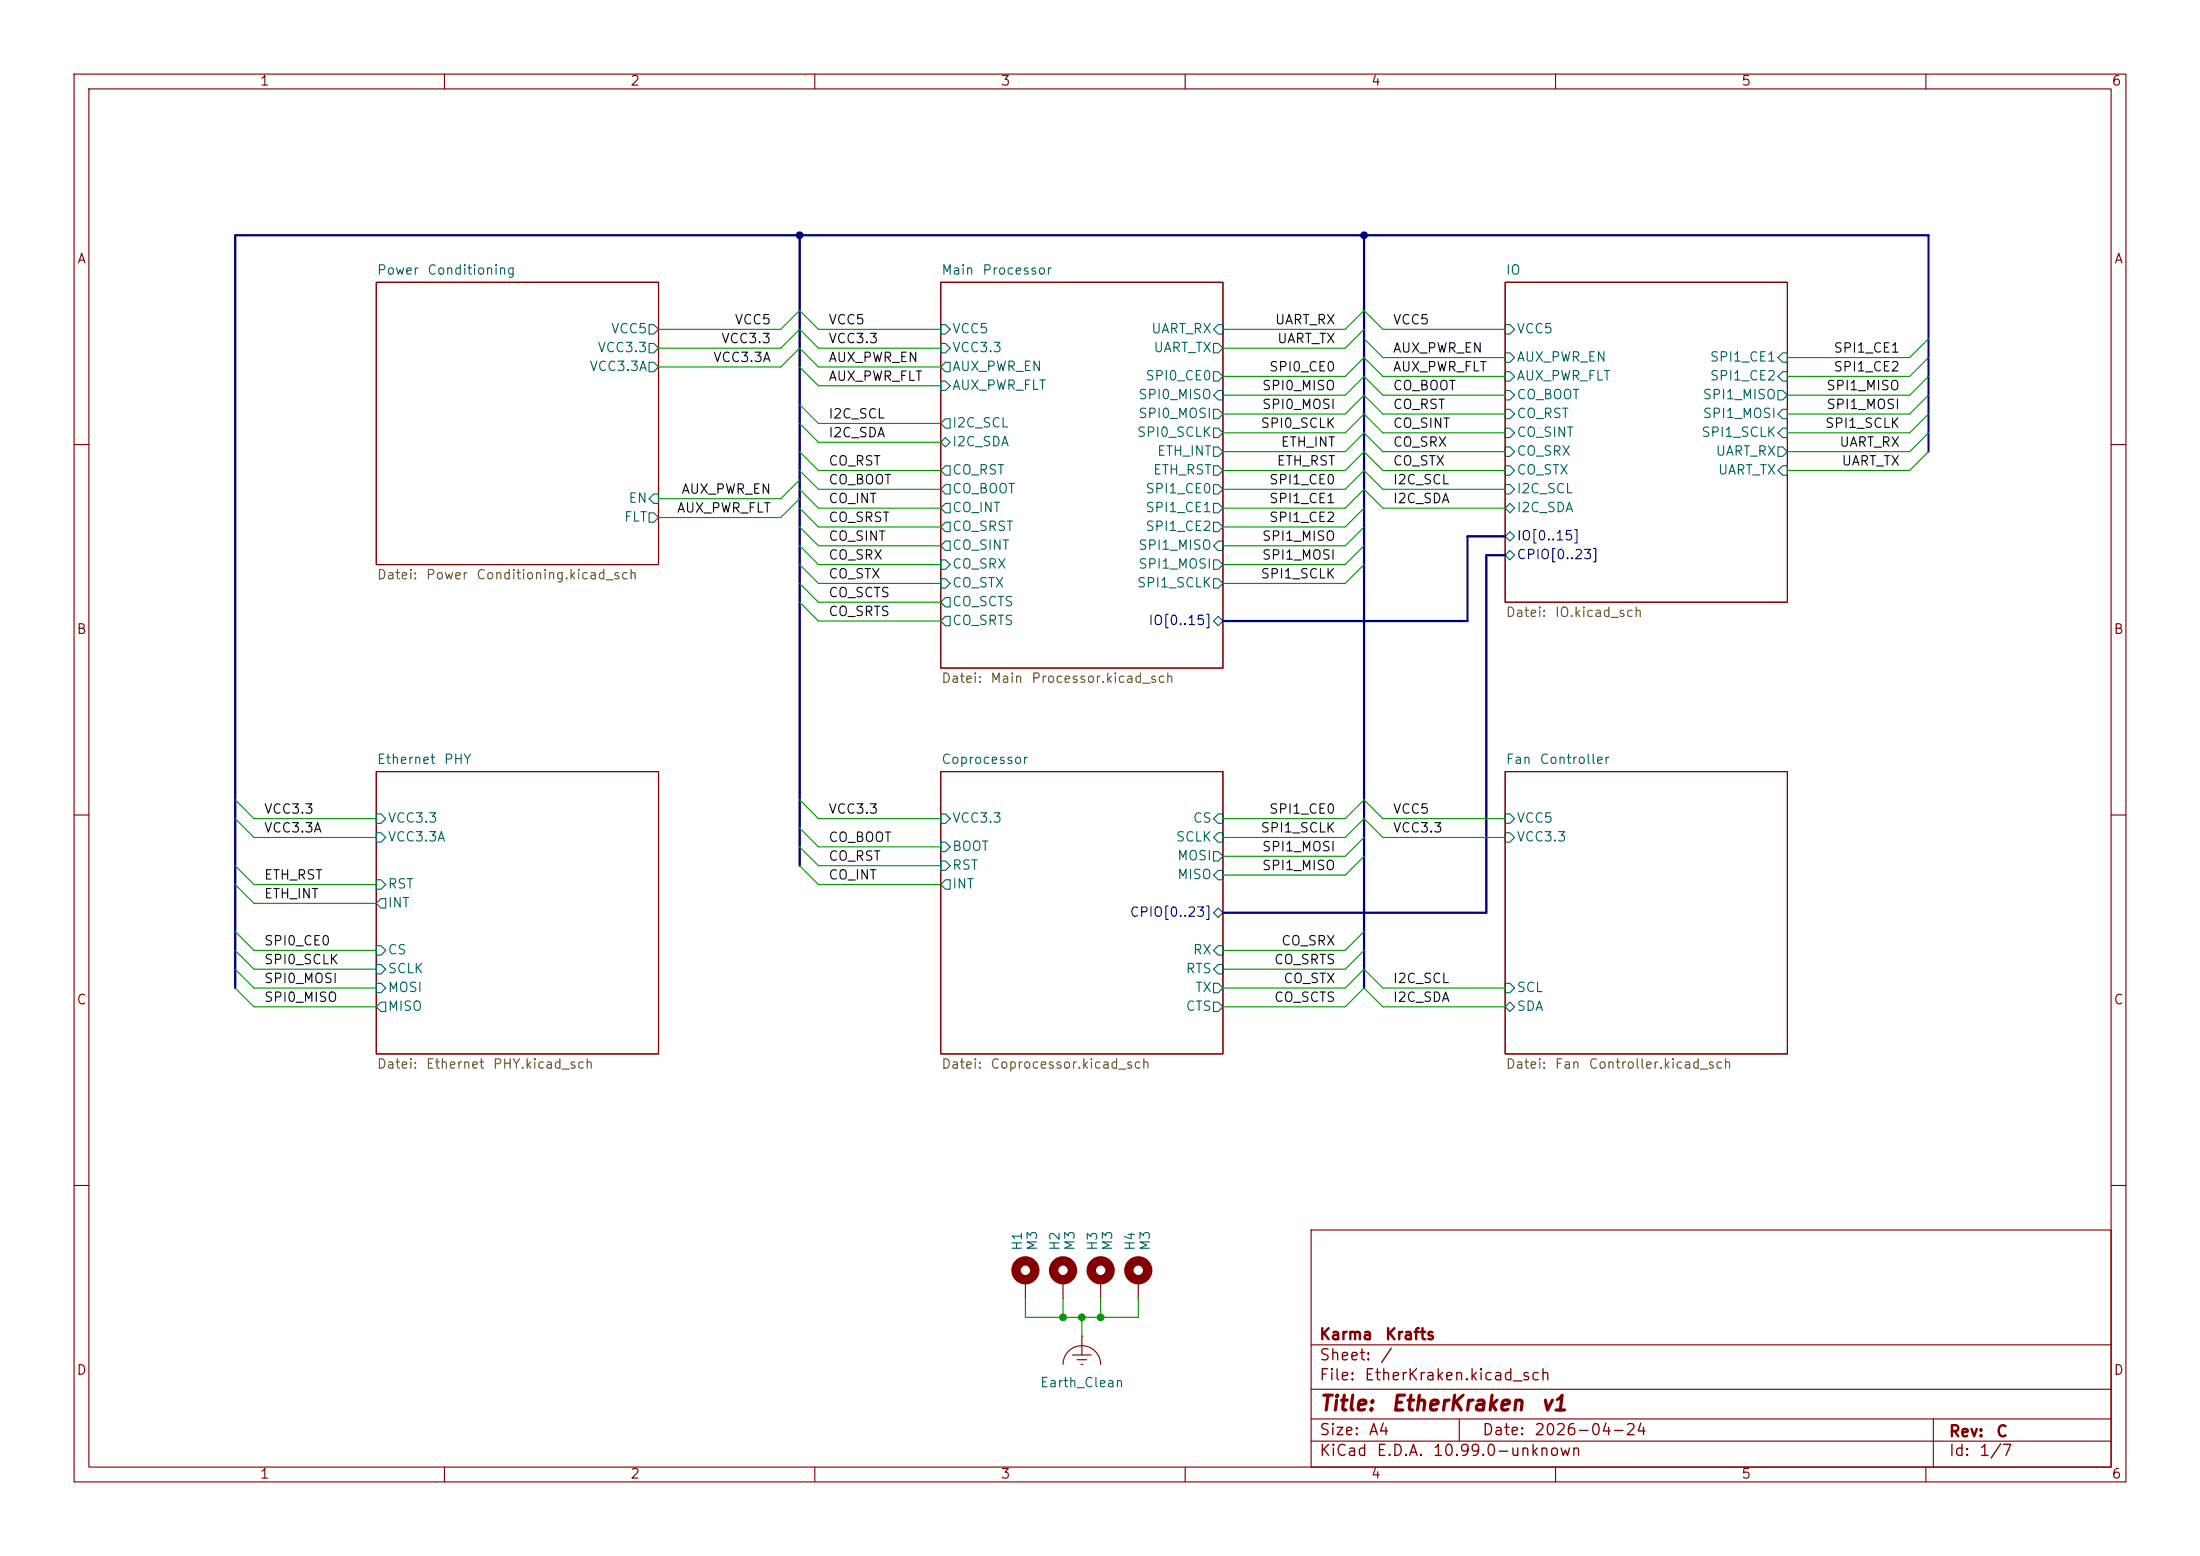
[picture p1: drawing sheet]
<svg xmlns="http://www.w3.org/2000/svg" width="297mm" height="210mm" viewBox="0 0 297 210" stroke-linecap="round" stroke-linejoin="round" font-family="sans-serif">
<g fill="none" stroke="#840000" stroke-width=".15">
<path d="M10 10h277v190h-277zM12 12h273v186h-273zM60 10v2M110 10v2M160 10v2M210 10v2M260 10v2M50.8 38.1h38.1v38.1h-38.1zM127 38.1h38.1v52.1h-38.1zM203.2 38.1h38.1v43.2h-38.1zM10 60h2M285 60h2"/>
<path d="M10 110h2M50.8 104.1h38.1v38.1h-38.1zM127 104.1h38.1v38.1h-38.1zM203.2 104.1h38.1v38.1h-38.1zM285 110h2M10 160h2M138.4 172.7v2.6M143.5 172.7v2.6M148.6 172.7v2.6M153.7 172.7v2.6M177 166h108v32h-108zM285 160h2"/>
<path d="M60 198v2M110 198v2M143.5 184.2a2.54 2.54 0 0 1 2.5-2.6 2.54 2.54 0 0 1 2.6 2.6M144.8 182.9h2.5M145.4 183.5h1.3M145.9 184.2h.3M146 180.3h.1M146 180.3v2.6M160 198v2M177 194.5h108M177 191.5h108M177 187.5h108"/>
<path d="M177 181.5h108M197 191.5v3M210 198v2M260 198v2M261 191.5v6.5"/>
</g>
<g fill="none" stroke="#006464" stroke-width=".15">
<path d="M87.6 46.4h.7l.6 .6-.6 .6h-.7zM87.6 48.9h.7l.6 .6-.6 .7h-.7zM87.6 43.8h.7l.6 .7-.6 .6h-.7zM127 46.4h.6l.7 .6-.7 .6h-.6zM127 43.8h.6l.7 .7-.7 .6h-.6zM127 51.4h.6l.7 .7-.7 .6h-.6zM127 59.7l.6-.6 .7 .6-.7 .6zM127.6 48.9h.7v1.3h-.7l-.6-.7zM127.6 56.5h.7v1.3h-.7l-.6-.6zM163.8 46.4h.7l.6 .6-.6 .6h-.7zM163.8 50.2h.7l.6 .6-.6 .6h-.7zM163.8 55.2h.7l.6 .7-.6 .6h-.7z"/>
<path d="M163.8 57.8h.7l.6 .6-.6 .7h-.7zM164.5 43.8h.6v1.3h-.6l-.7-.6zM164.5 52.7h.6v1.3h-.6l-.7-.7zM203.2 43.8h.6l.7 .7-.7 .6h-.6zM203.2 47.6h.6l.7 .7-.7 .6h-.6zM203.2 50.2h.6l.7 .6-.7 .6h-.6zM203.2 52.7h.6l.7 .6-.7 .7h-.6zM203.2 55.2h.6l.7 .7-.7 .6h-.6zM203.2 57.8h.6l.7 .6-.7 .7h-.6zM240 52.7h.7l.6 .6-.6 .7h-.7zM240.7 47.6h.6v1.3h-.6l-.7-.6zM240.7 50.2h.6v1.2h-.6l-.7-.6z"/>
<path d="M240.7 55.2h.6v1.3h-.6l-.7-.6zM240.7 57.8h.6v1.3h-.6l-.7-.7zM87.6 67.3l.7-.6h.6v1.2h-.6zM87.6 69.2h.7l.6 .7-.6 .6h-.7zM127 75.6h.6l.7 .6-.7 .6h-.6zM127 78.1h.6l.7 .6-.7 .7h-.6zM127.6 65.4h.7v1.3h-.7l-.6-.7zM127.6 67.9h.7v1.3h-.7l-.6-.6zM127.6 62.9h.7v1.2h-.7l-.6-.6zM127.6 73h.7v1.3h-.7l-.6-.6zM127.6 70.5h.7v1.3h-.7l-.6-.7zM163.8 60.3h.7l.6 .7-.6 .6h-.7z"/>
<path d="M163.8 65.4h.7l.6 .6-.6 .7h-.7zM163.8 67.9h.7l.6 .7-.6 .6h-.7zM163.8 70.5h.7l.6 .6-.6 .7h-.7zM163.8 75.6h.7l.6 .6-.6 .6h-.7zM163.8 78.1h.7l.6 .6-.6 .7h-.7zM163.8 62.9h.7l.6 .6-.6 .6h-.7zM164.5 73h.6v1.3h-.6l-.7-.6zM203.2 60.3h.6l.7 .7-.7 .6h-.6zM203.2 62.9h.6l.7 .6-.7 .6h-.6zM203.2 65.4h.6l.7 .6-.7 .7h-.6zM203.2 68.6l.6-.7 .7 .7-.7 .6zM203.2 72.4l.6-.6 .7 .6-.7 .6z"/>
<path d="M203.8 74.3l.7 .6-.7 .7-.6-.7zM240 60.3h.7l.6 .7-.6 .6h-.7zM240.7 62.9h.6v1.2h-.6l-.7-.6zM127.6 80.6h.7v1.3h-.7l-.6-.6zM127.6 83.2h.7v1.3h-.7l-.6-.7zM163.8 83.8l.7-.6 .6 .6-.6 .7zM50.8 109.9h.6l.7 .6-.7 .6h-.6zM50.8 112.4h.6l.7 .6-.7 .7h-.6zM50.8 118.7h.6l.7 .7-.7 .6h-.6zM127 109.9h.6l.7 .6-.7 .6h-.6zM127 113.7h.6l.7 .6-.7 .6h-.6zM127 116.2h.6l.7 .6-.7 .7h-.6z"/>
<path d="M127.6 118.7h.7v1.3h-.7l-.6-.6zM163.8 114.9h.7l.6 .7-.6 .6h-.7zM164.5 109.9h.6v1.2h-.6l-.7-.6zM164.5 117.5h.6v1.2h-.6l-.7-.6zM164.5 112.4h.6v1.3h-.6l-.7-.7zM203.2 112.4h.6l.7 .6-.7 .7h-.6zM203.2 109.9h.6l.7 .6-.7 .6h-.6zM50.8 127.6h.6l.7 .7-.7 .6h-.6zM50.8 132.7h.6l.7 .7-.7 .6h-.6zM50.8 130.2h.6l.7 .6-.7 .6h-.6zM51.4 121.3h.7v1.3h-.7l-.6-.7zM51.4 135.3h.7v1.2h-.7l-.6-.6z"/>
<path d="M163.8 135.3h.7l.6 .6-.6 .6h-.7zM163.8 132.7h.7l.6 .7-.6 .6h-.7zM163.8 123.2l.7-.6 .6 .6-.6 .6zM164.5 130.2h.6v1.2h-.6l-.7-.6zM164.5 127.6h.6v1.3h-.6l-.7-.6zM203.2 132.7h.6l.7 .7-.7 .6h-.6zM203.2 135.9l.6-.6 .7 .6-.7 .6z"/>
</g>
<g fill="none" stroke="#840000" stroke-width="1.3">
<circle cx="138.4" cy="171.4" r="1.27"/>
<circle cx="143.5" cy="171.4" r="1.27"/>
<circle cx="148.6" cy="171.4" r="1.27"/>
<circle cx="153.7" cy="171.4" r="1.27"/>
</g>
<path d="M107.9 31.8v85M184.1 31.8v101.6M203.2 72.4h-5.1v11.4h-33M203.2 74.9h-2.5v48.3h-35.6M260.3 61v-29.2h-228.6v101.6" fill="none" stroke="#000084" stroke-width=".3"/>
<g fill="none" stroke="#009600" stroke-width=".15">
<path d="M88.9 44.5h16.5l2.5-2.6 2.6 2.6h16.5M88.9 47h16.5l2.5-2.5 2.6 2.5h16.5M88.9 49.5h16.5l2.5-2.5 2.6 2.5h16.5M107.9 54.6l2.6 2.6h16.5M107.9 49.5l2.6 2.6h16.5M107.9 57.2l2.6 2.5h16.5M165.1 44.5h16.5l2.5-2.6 2.6 2.6h16.5M165.1 50.8h16.5l2.5-2.5 2.6 2.5h16.5M165.1 58.4h16.5l2.5-2.5 2.6 2.5h16.5M165.1 55.9h16.5l2.5-2.6 2.6 2.6h16.5M165.1 53.3h16.5l2.5-2.5 2.6 2.5h16.5M184.1 44.5l-2.5 2.5h-16.5"/>
<path d="M184.1 45.7l2.6 2.6h16.5M260.3 45.7l-2.5 2.6h-16.5M260.3 48.3l-2.5 2.5h-16.5M260.3 58.4l-2.5 2.6h-16.5M260.3 55.9l-2.5 2.5h-16.5M260.3 53.3l-2.5 2.6h-16.5M260.3 50.8l-2.5 2.5h-16.5M107.9 68.6l2.6 2.5h16.5M107.9 76.2l2.6 2.5h16.5M107.9 66l2.6 2.6h16.5M107.9 61l2.6 2.5h16.5M107.9 67.3l-2.5 2.6h-16.5"/>
<path d="M107.9 64.8l-2.5 2.5h-16.5M107.9 73.7l2.6 2.5h16.5M107.9 63.5l2.6 2.5h16.5M107.9 78.7l2.6 2.6h16.5M107.9 71.1l2.6 2.6h16.5M165.1 68.6h16.5l2.5-2.6 2.6 2.6h16.5M165.1 63.5h16.5l2.5-2.5 2.6 2.5h16.5M165.1 61h16.5l2.5-2.6 2.6 2.6h16.5M165.1 66h16.5l2.5-2.5 2.6 2.5h16.5M184.1 68.6l-2.5 2.5h-16.5M184.1 76.2l-2.5 2.5h-16.5M184.1 73.7l-2.5 2.5h-16.5"/>
<path d="M184.1 71.1l-2.5 2.6h-16.5M260.3 61l-2.5 2.5h-16.5M107.9 81.3l2.6 2.5h16.5M31.7 116.8l2.6 2.6h16.5M31.7 119.4l2.6 2.5h16.5M31.7 108l2.6 2.5h16.5M31.7 110.5l2.6 2.5h16.5M107.9 116.8l2.6 2.6h16.5M107.9 108l2.6 2.5h16.5M107.9 111.8l2.6 2.5h16.5M107.9 114.3l2.6 2.5h16.5M165.1 110.5h16.5l2.5-2.5 2.6 2.5h16.5"/>
<path d="M165.1 113h16.5l2.5-2.5 2.6 2.5h16.5M184.1 115.6l-2.5 2.5h-16.5M184.1 113l-2.5 2.6h-16.5M31.7 125.7l2.6 2.6h16.5M31.7 133.4l2.6 2.5h16.5M31.7 130.8l2.6 2.6h16.5M31.7 128.3l2.6 2.5h16.5M165.1 135.9h16.5l2.5-2.5 2.6 2.5h16.5M165.1 133.4h16.5l2.5-2.6 2.6 2.6h16.5M184.1 125.7l-2.5 2.6h-16.5M184.1 128.3l-2.5 2.5h-16.5M138.4 175.3v2.5h15.3v-2.5"/>
<path d="M143.5 175.3v2.5M146 177.8v2.5M148.6 175.3v2.5"/>
</g>
<g fill="#000084" stroke="#000084" stroke-width=".14">
<circle cx="107.9" cy="31.8" r=".46"/>
<circle cx="184.1" cy="31.8" r=".46"/>
</g>
<g fill="#009600" stroke="#009600" stroke-width=".14">
<circle cx="143.5" cy="177.8" r=".46"/>
<circle cx="146" cy="177.8" r=".46"/>
<circle cx="148.6" cy="177.8" r=".46"/>
</g>
<g font-size="2" fill="#840000">
<text x="178" y="190.9">Title:</text>
<text x="187.7" y="190.9">EtherKraken</text>
<text x="207.9" y="190.9">v1</text>
</g>
<g font-size="1.5" fill="#840000">
<text x="178" y="184">Sheet:</text>
<text x="178" y="181.2">Karma</text>
<text x="186.2" y="184">/</text>
<text x="186.9" y="181.2">Krafts</text>
<text x="178" y="186.7">File:</text>
<text x="184.1" y="186.7">EtherKraken.kicad_sch</text>
<text x="178" y="196.9">KiCad</text>
<text x="178" y="194.1">Size:</text>
<text x="184.7" y="194.1">A4</text>
<text x="185.7" y="196.9">E.D.A.</text>
<text x="193.3" y="196.9">10.99.0-unknown</text>
<text x="200" y="194.1">Date:</text>
<text x="207" y="194.1">2026-04-24</text>
<text x="263" y="194.3">Rev:</text>
<text x="263" y="196.9">Id:</text>
<text x="267.1" y="196.9">1/7</text>
<text x="269.4" y="194.3">C</text>
</g>
<g font-size="1.3" fill="#840000">
<text x="35" y="11.9">1</text>
<text x="85" y="11.9">2</text>
<text x="135" y="11.9">3</text>
<text x="185" y="11.9">4</text>
<text x="235" y="11.9">5</text>
<text x="285" y="11.9">6</text>
<text x="10.3" y="35.9">A</text>
<text x="285.3" y="35.9">A</text>
<text x="10.3" y="85.9">B</text>
<text x="285.3" y="85.9">B</text>
<text x="10.3" y="135.9">C</text>
<text x="285.3" y="135.9">C</text>
<text x="10.3" y="185.9">D</text>
<text x="285.3" y="185.9">D</text>
<text x="35" y="199.9">1</text>
<text x="85" y="199.9">2</text>
<text x="135" y="199.9">3</text>
<text x="185" y="199.9">4</text>
<text x="235" y="199.9">5</text>
<text x="285" y="199.9">6</text>
</g>
<g font-size="1.3" fill="#006464">
<text x="50.8" y="37.4">Power</text>
<text x="57.6" y="37.4">Conditioning</text>
<text x="127" y="37.4">Main</text>
<text x="132.5" y="37.4">Processor</text>
<text x="203.2" y="37.4">IO</text>
<text x="80.6" y="47.9">VCC3.3</text>
<text x="82.4" y="45.3">VCC5</text>
<text x="128.5" y="47.9">VCC3.3</text>
<text x="128.5" y="45.3">VCC5</text>
<text x="155.3" y="45.3">UART_RX</text>
<text x="155.6" y="47.9">UART_TX</text>
<text x="204.7" y="45.3">VCC5</text>
<text x="79.5" y="50.4">VCC3.3A</text>
<text x="128.5" y="50.4">AUX_PWR_EN</text>
<text x="128.5" y="52.9">AUX_PWR_FLT</text>
<text x="154.5" y="51.7">SPI0_CE0</text>
<text x="204.7" y="49.1">AUX_PWR_EN</text>
<text x="204.7" y="51.7">AUX_PWR_FLT</text>
<text x="230.7" y="49.1">SPI1_CE1</text>
<text x="230.7" y="51.7">SPI1_CE2</text>
<text x="128.5" y="58">I2C_SCL</text>
<text x="153.4" y="59.3">SPI0_SCLK</text>
<text x="153.6" y="54.2">SPI0_MISO</text>
<text x="153.6" y="56.7">SPI0_MOSI</text>
<text x="204.7" y="54.2">CO_BOOT</text>
<text x="204.7" y="56.7">CO_RST</text>
<text x="204.7" y="59.3">CO_SINT</text>
<text x="229.6" y="59.3">SPI1_SCLK</text>
<text x="229.8" y="54.2">SPI1_MISO</text>
<text x="229.8" y="56.7">SPI1_MOSI</text>
<text x="128.5" y="64.4">CO_RST</text>
<text x="128.5" y="60.6">I2C_SDA</text>
<text x="155.6" y="64.4">ETH_RST</text>
<text x="156.1" y="61.8">ETH_INT</text>
<text x="204.7" y="61.8">CO_SRX</text>
<text x="204.7" y="64.4">CO_STX</text>
<text x="231.5" y="61.8">UART_RX</text>
<text x="231.8" y="64.4">UART_TX</text>
<text x="84.2" y="70.7">FLT</text>
<text x="84.8" y="68.2">EN</text>
<text x="128.5" y="66.9">CO_BOOT</text>
<text x="128.5" y="69.4">CO_INT</text>
<text x="128.5" y="72">CO_SRST</text>
<text x="154.5" y="66.9">SPI1_CE0</text>
<text x="154.5" y="69.4">SPI1_CE1</text>
<text x="154.5" y="72">SPI1_CE2</text>
<text x="204.7" y="66.9">I2C_SCL</text>
<text x="204.7" y="69.4">I2C_SDA</text>
<text x="128.5" y="74.5">CO_SINT</text>
<text x="128.5" y="77.1">CO_SRX</text>
<text x="153.6" y="74.5">SPI1_MISO</text>
<text x="153.6" y="77.1">SPI1_MOSI</text>
<text x="128.5" y="82.1">CO_SCTS</text>
<text x="128.5" y="79.6">CO_STX</text>
<text x="153.4" y="79.6">SPI1_SCLK</text>
<text x="128.5" y="84.7">CO_SRTS</text>
<text x="50.8" y="103.4">Ethernet</text>
<text x="59.8" y="103.4">PHY</text>
<text x="127" y="103.4">Coprocessor</text>
<text x="203.2" y="103.4">Fan</text>
<text x="207.8" y="103.4">Controller</text>
<text x="52.3" y="111.4">VCC3.3</text>
<text x="52.3" y="113.9">VCC3.3A</text>
<text x="128.5" y="111.4">VCC3.3</text>
<text x="158.7" y="113.9">SCLK</text>
<text x="161" y="111.4">CS</text>
<text x="204.7" y="113.9">VCC3.3</text>
<text x="204.7" y="111.4">VCC5</text>
<text x="128.5" y="115.2">BOOT</text>
<text x="128.5" y="117.7">RST</text>
<text x="158.8" y="119">MISO</text>
<text x="158.8" y="116.4">MOSI</text>
<text x="52.3" y="122.8">INT</text>
<text x="52.3" y="120.2">RST</text>
<text x="128.5" y="120.2">INT</text>
<text x="52.3" y="129.1">CS</text>
<text x="52.3" y="131.7">SCLK</text>
<text x="160" y="131.7">RTS</text>
<text x="161" y="129.1">RX</text>
<text x="52.3" y="136.8">MISO</text>
<text x="52.3" y="134.2">MOSI</text>
<text x="160" y="136.8">CTS</text>
<text x="161.3" y="134.2">TX</text>
<text x="204.7" y="134.2">SCL</text>
<text x="204.7" y="136.8">SDA</text>
<text x="138.3" y="168.9" transform="rotate(-90 138.3 168.9)">H1</text>
<text x="140.3" y="168.9" transform="rotate(-90 140.3 168.9)">M3</text>
<text x="143.4" y="168.9" transform="rotate(-90 143.4 168.9)">H2</text>
<text x="145.4" y="168.9" transform="rotate(-90 145.4 168.9)">M3</text>
<text x="148.4" y="168.9" transform="rotate(-90 148.4 168.9)">H3</text>
<text x="150.5" y="168.9" transform="rotate(-90 150.5 168.9)">M3</text>
<text x="153.5" y="168.9" transform="rotate(-90 153.5 168.9)">H4</text>
<text x="155.5" y="168.9" transform="rotate(-90 155.5 168.9)">M3</text>
<text x="140.3" y="187.6">Earth_Clean</text>
</g>
<g font-size="1.3" fill="#0f0f0f">
<text x="97.3" y="46.6">VCC3.3</text>
<text x="99.1" y="44.1">VCC5</text>
<text x="111.8" y="46.6">VCC3.3</text>
<text x="111.8" y="44.1">VCC5</text>
<text x="172" y="44.1">UART_RX</text>
<text x="172.3" y="46.6">UART_TX</text>
<text x="188" y="44.1">VCC5</text>
<text x="188" y="47.9">AUX_PWR_EN</text>
<text x="247.4" y="47.9">SPI1_CE1</text>
<text x="96.2" y="49.2">VCC3.3A</text>
<text x="111.8" y="51.7">AUX_PWR_FLT</text>
<text x="111.8" y="49.2">AUX_PWR_EN</text>
<text x="170.3" y="53">SPI0_MISO</text>
<text x="171.2" y="50.5">SPI0_CE0</text>
<text x="188" y="50.5">AUX_PWR_FLT</text>
<text x="188" y="53">CO_BOOT</text>
<text x="246.5" y="53">SPI1_MISO</text>
<text x="247.4" y="50.5">SPI1_CE2</text>
<text x="111.8" y="59.3">I2C_SDA</text>
<text x="111.8" y="56.8">I2C_SCL</text>
<text x="170.1" y="58.1">SPI0_SCLK</text>
<text x="170.3" y="55.5">SPI0_MOSI</text>
<text x="188" y="58.1">CO_SINT</text>
<text x="188" y="55.5">CO_RST</text>
<text x="246.3" y="58.1">SPI1_SCLK</text>
<text x="246.5" y="55.5">SPI1_MOSI</text>
<text x="111.8" y="65.7">CO_BOOT</text>
<text x="111.8" y="63.2">CO_RST</text>
<text x="171.2" y="65.7">SPI1_CE0</text>
<text x="172.3" y="63.2">ETH_RST</text>
<text x="172.8" y="60.6">ETH_INT</text>
<text x="188" y="65.7">I2C_SCL</text>
<text x="188" y="63.2">CO_STX</text>
<text x="188" y="60.6">CO_SRX</text>
<text x="248.2" y="60.6">UART_RX</text>
<text x="248.5" y="63.2">UART_TX</text>
<text x="91.3" y="69.5">AUX_PWR_FLT</text>
<text x="91.9" y="67">AUX_PWR_EN</text>
<text x="111.8" y="68.2">CO_INT</text>
<text x="111.8" y="70.8">CO_SRST</text>
<text x="171.2" y="70.8">SPI1_CE2</text>
<text x="171.2" y="68.2">SPI1_CE1</text>
<text x="188" y="68.2">I2C_SDA</text>
<text x="111.8" y="73.3">CO_SINT</text>
<text x="111.8" y="75.9">CO_SRX</text>
<text x="170.3" y="73.3">SPI1_MISO</text>
<text x="170.3" y="75.9">SPI1_MOSI</text>
<text x="111.8" y="83.5">CO_SRTS</text>
<text x="111.8" y="80.9">CO_SCTS</text>
<text x="111.8" y="78.4">CO_STX</text>
<text x="170.1" y="78.4">SPI1_SCLK</text>
<text x="35.6" y="112.7">VCC3.3A</text>
<text x="35.6" y="110.1">VCC3.3</text>
<text x="111.8" y="110.1">VCC3.3</text>
<text x="111.8" y="114">CO_BOOT</text>
<text x="170.1" y="112.7">SPI1_SCLK</text>
<text x="171.2" y="110.1">SPI1_CE0</text>
<text x="188" y="110.1">VCC5</text>
<text x="188" y="112.7">VCC3.3</text>
<text x="35.6" y="119">ETH_RST</text>
<text x="111.8" y="116.5">CO_RST</text>
<text x="111.8" y="119">CO_INT</text>
<text x="170.3" y="117.8">SPI1_MISO</text>
<text x="170.3" y="115.2">SPI1_MOSI</text>
<text x="35.6" y="121.6">ETH_INT</text>
<text x="35.6" y="127.9">SPI0_CE0</text>
<text x="35.6" y="130.5">SPI0_SCLK</text>
<text x="171.9" y="130.5">CO_SRTS</text>
<text x="172.9" y="127.9">CO_SRX</text>
<text x="35.6" y="133">SPI0_MOSI</text>
<text x="35.6" y="135.5">SPI0_MISO</text>
<text x="171.9" y="135.5">CO_SCTS</text>
<text x="173.2" y="133">CO_STX</text>
<text x="188" y="135.5">I2C_SDA</text>
<text x="188" y="133">I2C_SCL</text>
</g>
<g font-size="1.3" fill="#000084">
<text x="204.7" y="75.8">CPIO[0..23]</text>
<text x="204.7" y="73.3">IO[0..15]</text>
<text x="155" y="84.7">IO[0..15]</text>
<text x="152.4" y="124.1">CPIO[0..23]</text>
</g>
<g font-size="1.3" fill="#725600">
<text x="50.8" y="78.5">Datei:</text>
<text x="57.4" y="78.5">Power</text>
<text x="64.2" y="78.5">Conditioning.kicad_sch</text>
<text x="203.2" y="83.6">Datei:</text>
<text x="209.8" y="83.6">IO.kicad_sch</text>
<text x="127" y="92.5">Datei:</text>
<text x="133.6" y="92.5">Main</text>
<text x="139.1" y="92.5">Processor.kicad_sch</text>
<text x="50.8" y="144.6">Datei:</text>
<text x="57.4" y="144.6">Ethernet</text>
<text x="66.4" y="144.6">PHY.kicad_sch</text>
<text x="127" y="144.6">Datei:</text>
<text x="133.6" y="144.6">Coprocessor.kicad_sch</text>
<text x="203.2" y="144.6">Datei:</text>
<text x="209.8" y="144.6">Fan</text>
<text x="214.4" y="144.6">Controller.kicad_sch</text>
</g>
</svg>
